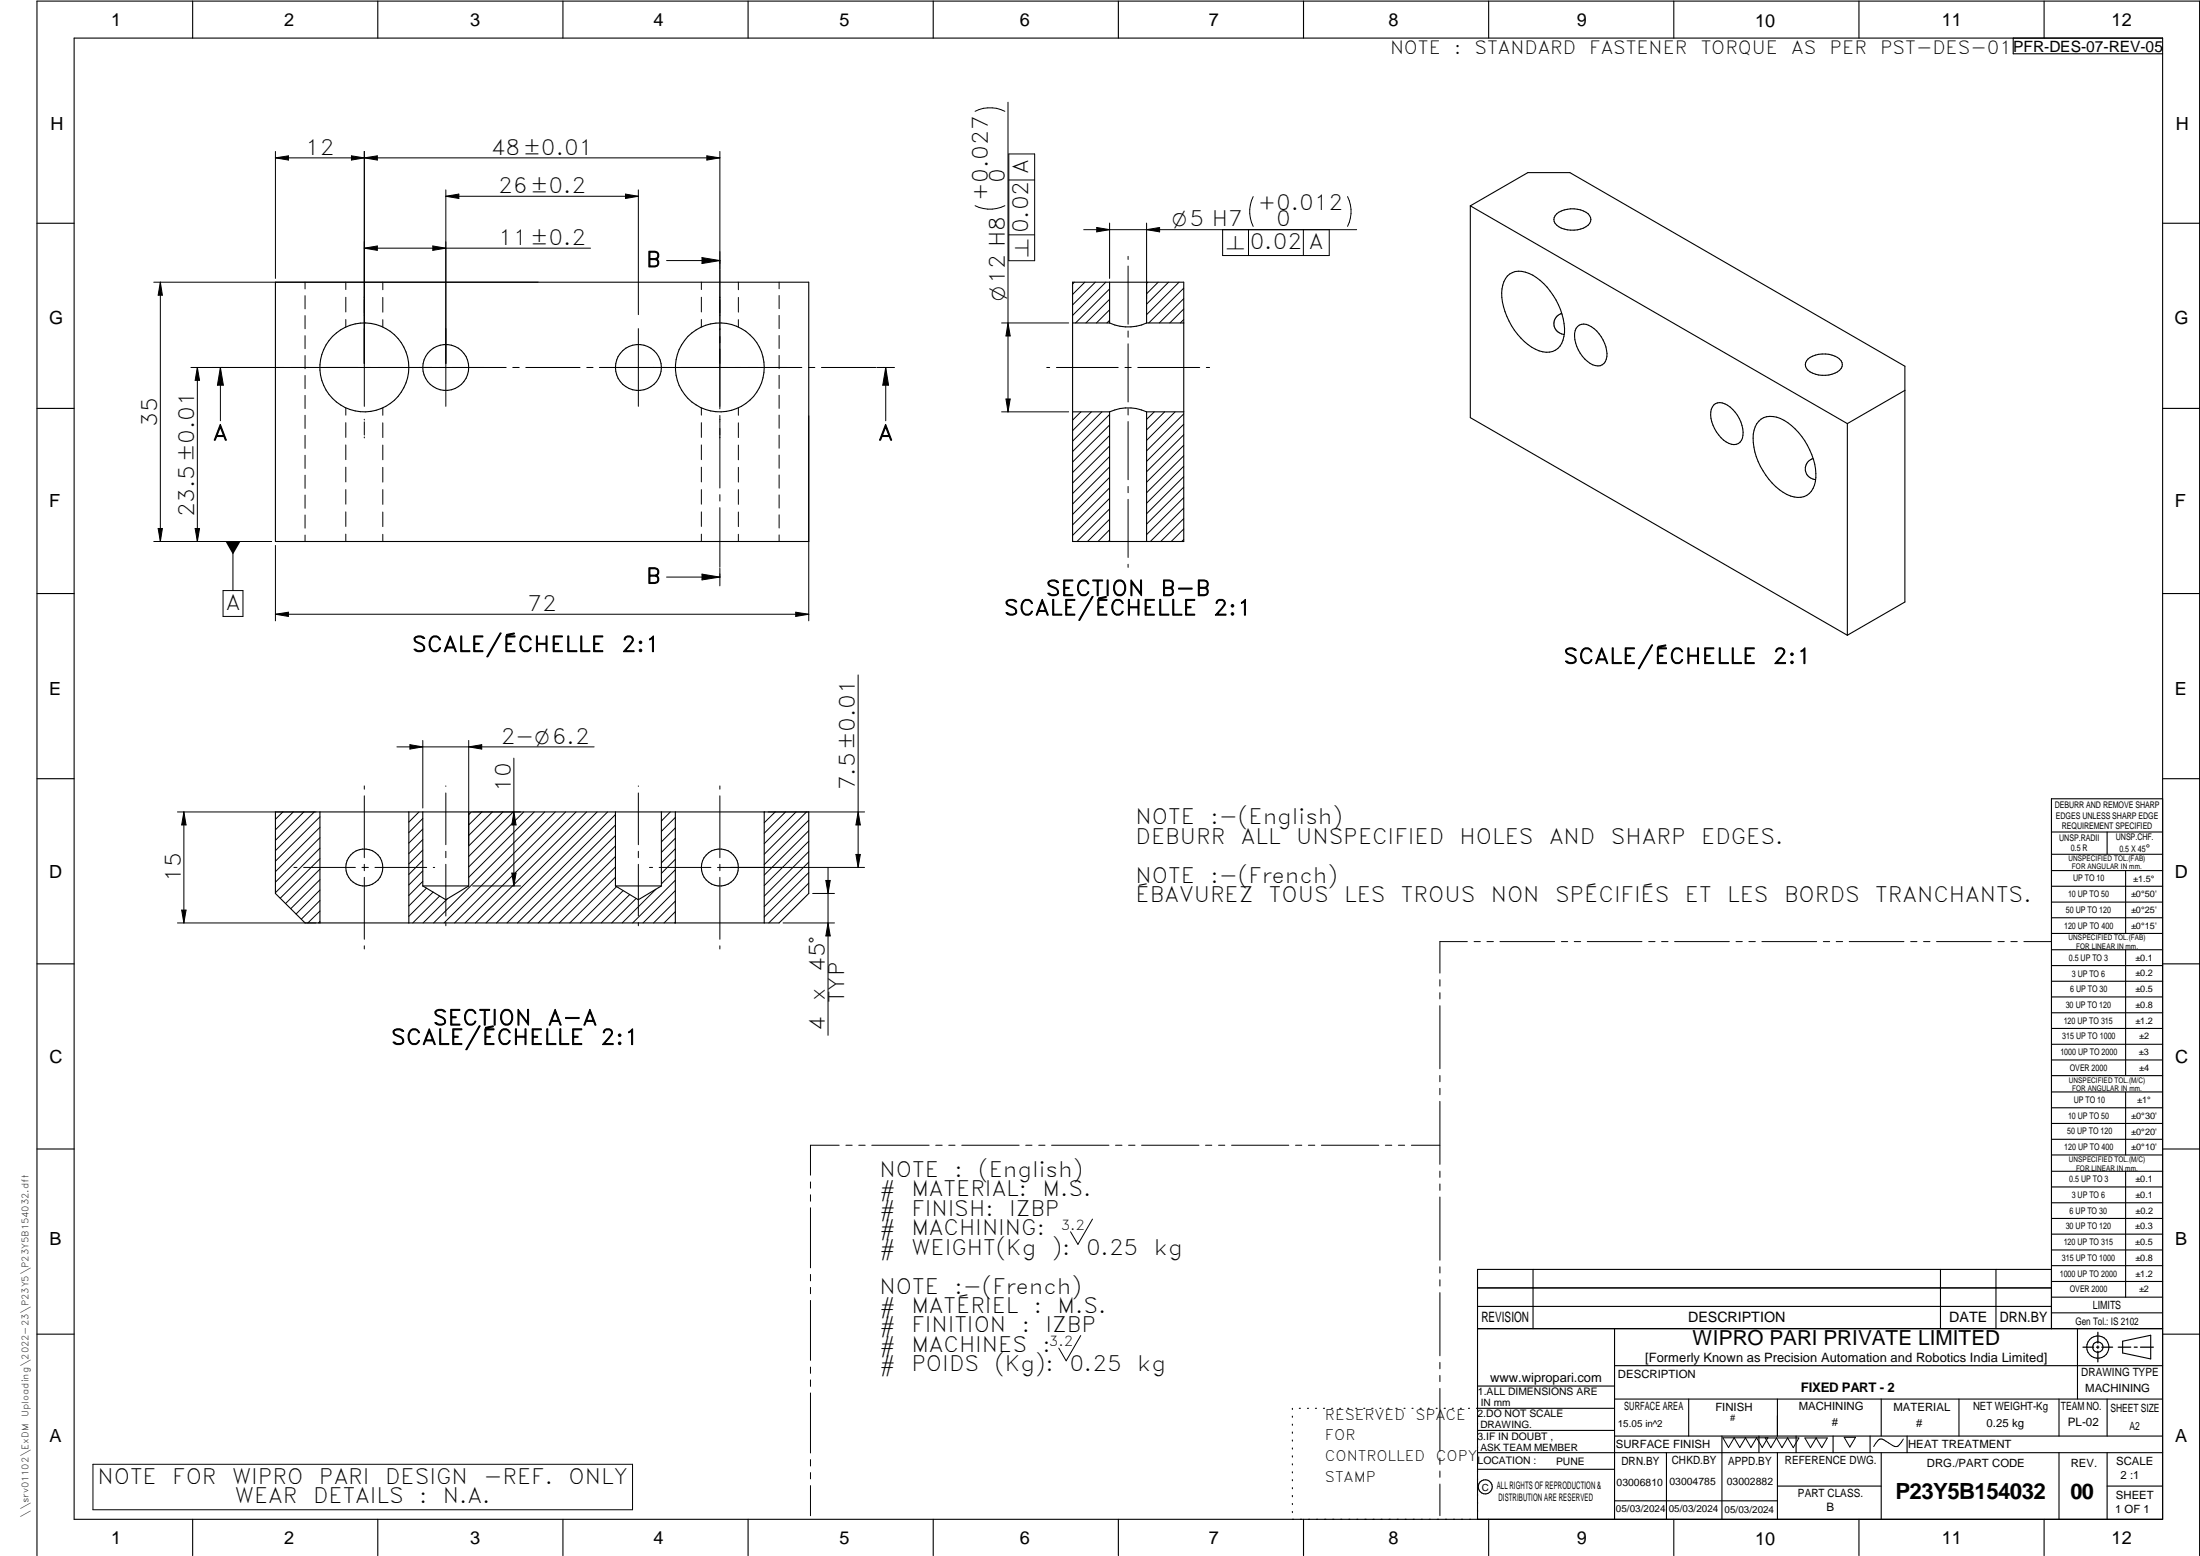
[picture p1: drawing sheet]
<svg xmlns="http://www.w3.org/2000/svg" width="594mm" height="420mm" viewBox="0 0 594 420" stroke-linecap="round" stroke-linejoin="round" font-family="sans-serif">
<g fill="none" stroke="#000" stroke-width=".3">
<path d="M20 10.3h564v400h-564zM52 .3v10M102 .3v10M152 .3v10M202 .3v10M252 .3v10M302 .3v10M352 .3v10M402 .3v10M452 .3v10M502 .3v10M543.6 10.3v4.2h40.4"/>
<path d="M552 .3v10M397 55.6l101.8 58.8M397 55.6v57.2l101.8 58.7M397 55.6l15.6-9h11.3l90.5 52.3v63.7l-15.6 8.9M420.4 57.7a7.3 7.3 0 0 1 8.5 0 2.05 2.05 0 0 1-.6 3.5 7.1 7.1 0 0 1-8.4-.9 1.87 1.87 0 0 1 .5-2.6zM10 60.3h10M74.4 76.2h144v70h-144zM289.6 76.2h30.1v70h-30.1zM299.6 76.2v11M309.6 76.2v11M407 74.5a5.5 5.5 0 0 1 6.9-.2 18.6 18.6 0 0 1 8.6 15.5 5.5 5.5 0 0 1-3.2 5.1 8.2 8.2 0 0 1-7.7-2.7 18.4 18.4 0 0 1-6-14.2 6.5 6.5 0 0 1 1.4-3.5zM584 60.3h10"/>
<path d="M289.6 87.2h10M299.6 87.2a12.1 12.1 0 0 0 10 0M309.6 87.2h10.1M421.7 84.6a2.91 2.91 0 0 0-2.1 3.2 2.91 2.91 0 0 0 2.8 2.5M426 88.2a2.81 2.81 0 0 1 3.7 0 9.5 9.5 0 0 1 4.2 8.1 2.54 2.54 0 0 1-3.8 2.2 9.1 9.1 0 0 1-4.7-9.2zM488.2 96.9a7 7 0 0 1 9 .5 2.05 2.05 0 0 1-1 3 7.5 7.5 0 0 1-8-.4 1.97 1.97 0 0 1 0-3.1zM10 110.3h10M289.6 111.2h10M299.6 111.2v35M309.6 111.2v35M309.6 111.2h10.1M309.6 111.2a12.1 12.1 0 0 0-10 0"/>
<path d="M462.7 109.4a2.87 2.87 0 0 1 3.8 0 9.1 9.1 0 0 1 4 8.9 2.65 2.65 0 0 1-4.4 1 9.3 9.3 0 0 1-4-8.8zM474.9 113.7a5.4 5.4 0 0 1 6.8-.2 18.6 18.6 0 0 1 8.6 15.5 4.9 4.9 0 0 1-4.9 5.3 12.3 12.3 0 0 1-8.6-6 15.9 15.9 0 0 1-3.1-12.1l.7-1.8zM498.8 114.4v57.1M514.4 105.4l-15.6 9M584 110.3h10M489.6 123.8a2.92 2.92 0 0 0-2.1 3.2 2.92 2.92 0 0 0 2.8 2.5M10 160.3h10M584 160.3h10M10 210.3h10M74.4 219.2h144v22.1l-8 7.9h-128l-8-7.9zM86.4 219.2v30M110.4 219.2v30"/>
<path d="M114.2 219.2v20M126.6 219.2v20M166.2 219.2v20M178.6 219.2v20M182.4 219.2v30M206.4 219.2v30M584 215.7h-30v143.1M584 210.3h10M114.2 239.2l6.2 3.8 6.2-3.8M114.2 239.2h12.4M166.2 239.2h12.4M166.2 239.2l6.2 3.8 6.2-3.8"/>
<path d="M554 224.7h30M554 230.7h30M554 235.1h30M554 239.3h30M569 224.7v6M574 235.1v17M554 243.6h30M554 247.8h30M554 252.1h30M554 256.5h30M574 256.5v33.9M10 260.3h10"/>
<path d="M554 260.7h30M554 265h30M554 269.2h30M554 273.5h30M554 277.7h30M584 260.3h10M554 282h30M554 286.2h30M554 290.4h30M554 294.9h30M554 299.1h30M574 294.9v17"/>
<path d="M10 310.3h10M554 303.4h30M554 307.6h30M554 311.9h30M554 316.3h30M574 316.3v34M584 310.3h10M554 320.5h30M554 324.8h30M554 329h30M554 333.2h30M554 337.5h30"/>
<path d="M399 358.8h185M399 352.8h155M399 347.8h155M414 342.8v16M436 358.8v51.5M524 342.8v16M539 342.8v16M554 341.8h30M554 346h30M554 350.3h30M554 354.5h30M554 342.8h-155v67.5"/>
<path d="M561 358.8v19M10 360.3h10M399 374.3h37M436 368.8h148M436 377.8h148M456 377.8v10M480 377.8v10M508 377.8v10M529 377.8v10M556 377.8v10M569 377.8v10M573.2 362.2l7.6-1.6v6.3l-7.6-1.6z"/>
<path d="M584 360.3h10M349 380.3v.3M349 382.4v.3M349 384.6v.3M349 386.7v.3M349 388.8v.3M349 391v.3M349 393.1v.3M349 395.3v.3M349 397.4v.3M349 399.5v.3M350.9 380.3h.2"/>
<path d="M353.1 380.3h.2M355.2 380.3h.3M357.4 380.3h.3M359.6 380.3h.3M361.7 380.3h.3M363.9 380.3h.3M366.1 380.3h.3M368.3 380.3h.2M370.4 380.3h.3M372.6 380.3h.3M374.8 380.3h.3M376.9 380.3h.4"/>
<path d="M379.1 380.3h.3M381.3 380.3h.3M383.4 380.3h.4M385.6 380.3h.3M387.8 380.3h.3M390 380.3h.3M392.2 380.3h.3M394.3 380.3h.3M396.5 380.3h.3M398.7 380.3h37.3M399 386.2h37M399 396.7h37"/>
<path d="M436 387.8h148M450 392.3v18M465 387.8v22.5M475 387.8v4.5M480 392.3v18M485 387.8v4.5M495 387.8v4.5M505 387.8v4.5M508 392.3v18M515 387.8v4.5M556 392.3v18M569 392.3v18"/>
<path d="M584 392.3h-185M52 410.3v9.7M102 410.3v9.7M152 410.3v9.7M202 410.3v9.7M252 410.3v9.7M302 410.3v9.7M349 401.7v.3M349 403.8v.4M349 406v.3M349 408.1v.3M352 410.3v9.7"/>
<path d="M402 410.3v9.7M436 405.3h44M452 410.3v9.7M480 401.3h28M502 410.3v9.7M552 410.3v9.7M569 401.3h15M10 420v-419.7h584v419.7"/>
<circle cx="98.4" cy="99.2" r="12"/>
<circle cx="120.4" cy="99.2" r="6.2"/>
<circle cx="172.4" cy="99.2" r="6.2"/>
<circle cx="194.4" cy="99.2" r="12"/>
<circle cx="98.4" cy="234.3" r="5"/>
<circle cx="194.4" cy="234.3" r="5"/>
<circle cx="566.5" cy="363.8" r="2.99"/>
<circle cx="566.5" cy="363.7" r="1.41"/>
<circle cx="401.1" cy="401.5" r="1.9"/>
</g>
<path d="M566.5 359.7v3M562.5 363.8h2.9M566.1 363.8h.7M566.5 363.4v.7M566.5 364.9v2.8M567.6 363.8h2.9M572 363.8h3.4M576.3 363.8h.8M578 363.8h3.5" fill="none" stroke="#000" stroke-width=".34"/>
<g fill="none" stroke="#000" stroke-width=".27">
<path d="M263.3 30.1a9 9 0 0 1 8 0M272.2 27.6v83.6M74.4 40.9v34.3M74.4 42.6h120M74.4 42.6l3.5-.5v1.1zM94.9 42.1l3.5 .5-3.5 .6zM98.4 40.9v68.8M98.4 42.6l3.5-.5v1.1zM120.4 51.3v58.4M120.4 53h52M120.4 53l3.5-.6v1.2zM168.9 52.4l3.5 .6-3.5 .6z"/>
<path d="M172.4 51.3v33.7M190.9 42.1l3.5 .5-3.5 .6zM194.4 40.9v69.5M271.3 55.5a9 9 0 0 1-8 0M272.4 48.6h7M272.4 41.6h7v28.8h-7zM338.4 53.1a9 9 0 0 0 0 8M363.9 53.1a9 9 0 0 1 0 8M41.5 76.2h103.8M43.3 76.2l.6 3.5h-1.2zM43.3 76.2v70M82.4 76.2v1.8"/>
<path d="M82.4 79.8v3.6M93.4 76.2v2M98.4 67h61.1M98.4 67l3.5-.6v1.2zM103.4 76.2v2M116.9 66.4l3.5 .6-3.5 .6zM180 70.4h14.4M189.4 76.2v2M189.6 69.6l4.8 .8-4.8 .8zM199.4 76.2v2M210.4 76.2v1.8M210.4 79.8v3.6"/>
<path d="M272.4 63.4h7M290.1 76.2l-.5 .5M292.6 62h73.7M292.9 76.2l-3.3 3.3M295.8 76.2l-6.2 6.1M296.2 61.4l3.4 .6-3.4 .6zM298.6 76.2l-9 9M299.6 78l-9.2 9.2M299.6 60.2v15M304.6 69.2v.9M304.6 71.8v15.7M309.6 62l3.5-.6v1.2z"/>
<path d="M309.6 60.2v20.5M309.9 76.2l-.3 .3M312.8 76.2l-3.2 3.1M315.5 76.2l-5.9 5.9M318.4 76.2l-8.8 8.8M319.7 77.8l-9.5 9.4M337.1 62v7M352 62v7M358.9 62v7h-28.7v-7M53.3 99.2l.6 3.5h-1.2zM53.3 99.2v47M59.5 99.2l.8 4.8h-1.6z"/>
<path d="M59.5 99.2v14.4M82.4 85.2v3.6M82.4 90.6v3.5M82.4 96v3.6M93.4 80.3v3.9M93.4 86.3v2M103.4 80.3v4M103.4 86.3v2M136.7 99.2h-85.1M138.5 99.2h1.7M142 99.2h14.6M158.4 99.2h1.7"/>
<path d="M161.9 99.2h54.6M172.4 88.7v21M189.4 80.3v3.9M189.4 86.3v2M199.4 80.3v4M199.4 86.3v2M210.4 85.2v3.5M210.4 90.6v3.5M210.4 96v3.5M218.3 99.2h1.7M221.8 99.2h14.7M236.8 99.2h4.7"/>
<path d="M239.2 99.2l.7 4.8h-1.5zM239.2 99.2v14.4M270.5 87.2h18.1M272.2 87.2l.6 3.5h-1.2zM282.7 99.2h.8M285.3 99.2h16.7M299.6 86.5l-.7 .7M299.6 83.7l-3.5 3.5M299.6 80.8l-6.4 6.4M303.8 99.2h1.7M304.6 89.4v1.7M304.6 92.8v15.7"/>
<path d="M307.2 99.2h16.8M319.7 86.3l-1 .9M319.7 83.4l-3.8 3.8M319.7 80.6l-6.7 6.6M325.7 99.2h.9M82.4 101.4v3.5M82.4 106.8v3.5M82.4 112.1v3.6M82.4 117.6v3.5M93.4 110.2v1.9M93.4 114.1v4M98.4 113.2v.2"/>
<path d="M98.4 113.9v3.6M98.4 118v.2M103.4 110.2v1.9M103.4 114.2v4M189.4 110.2v1.9M189.4 114.1v4M194.4 112.2v19.6M199.4 110.2v1.9M199.4 114.2v4M210.4 101.3v3.6M210.4 106.7v3.6M210.4 112.1v3.6"/>
<path d="M210.4 117.5v3.5M218.4 112.3v55.3M270.5 111.2h18.1M271.6 107.7h1.2l-.6 3.5zM291.9 111.2l-2.3 2.3M294.7 111.2l-5.1 5.1M297.6 111.2l-8 7.9M299.6 111.9l-10 10M299.6 114.8l-10 10M299.6 117.6l-10 10M304.6 110.4v1.7M304.6 113.8v15.7"/>
<path d="M311.7 111.2l-2.1 2M314.5 111.2l-4.9 4.9M317.3 111.2l-7.7 7.7M319.7 114.6l-10.1 10M319.7 111.8l-10.1 10M319.7 117.4l-10.1 10M82.4 122.9v3.6M82.4 128.3v3.6M82.4 133.7v3.5M82.4 139.1v3.5M93.4 120.1v4M93.4 126.2v3.9"/>
<path d="M93.4 132.2v3.9M93.4 138.2v4M103.4 120.2v4M103.4 126.2v4M103.4 132.2v4M103.4 138.3v3.9M189.4 120.1v4M189.4 126.2v3.9M189.4 132.2v3.9M189.4 138.2v4M194.4 133.6v1.7M194.4 137.1v16.1"/>
<path d="M199.4 120.2v4M199.4 126.2v4M199.4 132.2v4M199.4 138.3v3.9M210.4 122.9v3.5M210.4 128.3v3.5M210.4 133.6v3.6M210.4 139v3.6M299.6 137.4l-8.8 8.8M299.6 134.6l-10 10M299.6 120.4l-10 10M299.6 126.1l-10 10"/>
<path d="M299.6 128.9l-10 10M299.6 123.3l-10 10M299.6 131.7l-10 10M304.6 131.4v1.7M304.6 134.8v15.7M319.7 128.7l-10.1 10M319.7 120.2l-10.1 10M319.7 123.1l-10.1 10M319.7 125.9l-10.1 10M319.7 131.5l-10.1 10M319.7 134.4l-10.1 10M319.7 137.2l-9.1 9"/>
<path d="M41.5 146.2h31.9M42.7 142.7h1.2l-.6 3.5zM52.7 142.7h1.2l-.6 3.5zM60.2 159.5h5.4v7h-5.4zM62.9 146.2v13.3M74.4 147.3v20.3M82.4 144.5v1.7M93.4 144.2v2M103.4 144.3v1.9M180 155.8h14.4M189.4 144.2v2M189.6 155l4.8 .8-4.8 .8z"/>
<path d="M194.4 153.4v4.8M199.4 144.3v1.9M210.4 144.4v1.8M299.6 145.9l-.3 .3M299.6 143l-3.1 3.2M299.6 140.2l-5.9 6M304.6 152.4v.8M319.7 145.7l-.6 .5M319.7 142.8l-3.4 3.4M319.7 140l-6.3 6.2M74.4 165.9h144M74.4 165.9l3.5-.6v1.2z"/>
<path d="M214.9 165.3l3.5 .6-3.5 .6zM114.2 199.9v18.3M126.6 199.9v28.3M231.7 182.2v52M47.9 219.2h37.4M49.7 219.2v30M49.7 219.2l.5 3.6h-1.1zM76.4 219.2l-2 2M79.2 219.2l-4.8 4.9M82 219.2l-7.6 7.7M84.9 219.2l-10.5 10.5M98.4 212.2v.9"/>
<path d="M98.4 214.9v16.7M107.2 201.7h53.2M110.7 201.1l3.5 .6-3.5 .6zM113.2 219.2l-2.8 2.8M120.4 212.2v.1M120.4 214.1v14M126.6 201.7l3.5-.6v1.2zM127.3 219.2l-.7 .8M127.6 219.2h12.9M130.1 219.2l-3.5 3.6M133 219.2l-6.4 6.4M135.8 219.2l-9.2 9.2"/>
<path d="M138.6 219.2l-12 12.1M138.8 219.2l.6 3.6h-1.2zM138.8 204.7v34.5M141.4 219.2l-14.8 14.9M144.3 219.2l-17.7 17.7M147.1 219.2l-30 30M149.9 219.2l-30 30M152.7 219.2l-29.9 30M155.6 219.2l-30 30M158.4 219.2l-30 30M161.2 219.2l-30 30M164.1 219.2l-30 30"/>
<path d="M166.2 220l-29.3 29.2M172.4 212.2v.1M172.4 214.1v14M181 219.2l-2.4 2.5M194.4 212.2v.9M194.4 214.9v16.7M206.5 219.2l-.1 .1M207.4 219.2h26.1M209.3 219.2l-2.9 3M212.1 219.2l-5.7 5.8M215 219.2l-8.6 8.6M217.8 219.2l-11.4 11.5"/>
<path d="M231.7 219.2l.6 3.6h-1.2zM79.4 234.2h.8M82 234.2h14M86.4 231.9l-10.7 10.6M86.4 220.6l-12 11.9M86.4 223.4l-12 12M86.4 226.2l-12 12M86.4 229l-12 12M86.4 234.7l-9.3 9.3M86.4 237.5l-7.9 7.9M97.7 234.2h1.8M98.4 233.4v1.7"/>
<path d="M98.4 236.9v16.7M101.3 234.2h13.9M114.2 221l-3.8 3.8M114.2 223.9l-3.8 3.8M114.2 226.7l-3.8 3.8M114.2 229.5l-3.8 3.8M114.2 232.3l-3.8 3.8M114.2 235.2l-3.8 3.8M114.2 238l-3.8 3.8M115.2 239.8l-4.8 4.8M117 234.2h.4M120.4 229.9v1.7"/>
<path d="M120.4 233.4v14M127.6 239.2h12.9M138.2 235.8h1.2l-.6 3.4zM166.2 222.8l-26.5 26.4M166.2 225.6l-23.7 23.6M166.2 228.4l-20.8 20.8M166.2 231.3l-18 17.9M166.2 234.1l-15.2 15.1M166.2 236.9l-12.3 12.3M166.5 239.4l-9.8 9.8M172.4 229.9v1.7M172.4 233.4v14"/>
<path d="M175.4 234.2h.8M178 234.2h14M182.4 220.7l-3.8 3.8M182.4 223.6l-3.8 3.7M182.4 226.4l-3.8 3.8M182.4 229.2l-3.8 3.8M182.4 232l-3.8 3.8M182.4 234.9l-3.8 3.8M182.4 237.7l-11.5 11.5M193.8 234.2h39.7M194.4 233.4v1.7M194.4 236.9v16.7"/>
<path d="M218.4 238.5l-10.8 10.7M218.4 221.5l-12 12M218.4 224.3l-12 12M218.4 227.2l-12 11.9M218.4 230l-12 12M218.4 232.8l-12 12M218.4 235.6l-12 12M223 237.7h1.2l-.6 3.6zM223.6 234.2v45.4M231.1 230.7h1.2l-.6 3.5zM47.9 249.2h37.4M49.1 245.7h1.1l-.5 3.5z"/>
<path d="M86.4 248.8l-.4 .4M86.4 240.3l-6.4 6.5M86.4 246l-3.3 3.2M86.4 243.2l-5 5M98.4 255.4v.8M117 240.9l-6.6 6.5M118.7 242l-7.2 7.2M120.4 249.1v.9M120.8 242.7l-6.5 6.5M168.3 240.5l-8.8 8.7M170 241.6l-7.7 7.6M171.8 242.6l-6.6 6.6"/>
<path d="M172.4 249.1v.9M177.1 240.1l-9.1 9.1M182.4 249l-.2 .2M182.4 240.5l-8.8 8.7M182.4 243.3l-5.9 5.9M182.4 246.2l-3.1 3M194.4 255.4v.8M211.4 249.2h13.9M219.4 241.3h5.9M223.6 249.2l.6 3.5h-1.2zM396.2 254.3h-7.4v8.5M398.1 254.3h1.6"/>
<path d="M401.5 254.3h1.8M405 254.3h14.8M421.6 254.3h1.7M425.1 254.3h1.7M428.6 254.3h14.8M445.2 254.3h1.7M448.7 254.3h1.7M452.2 254.3h14.8M468.8 254.3h1.7M472.3 254.3h1.7M475.8 254.3h14.8M492.4 254.3h1.7"/>
<path d="M495.8 254.3h1.8M499.4 254.3h14.7M516 254.3h1.6M519.4 254.3h1.8M522.9 254.3h14.8M539.5 254.3h1.7M543 254.3h1.7M546.5 254.3h7.4M388.8 264.5v1.8M388.8 268.1v1.6M388.8 271.6v17M388.8 290.4v1.7"/>
<path d="M388.8 293.9v1.7M388.8 297.4v17M218.9 319.2v1.6M226.6 309.2h-7.7v8.1M228.4 309.2h1.7M231.9 309.2h1.7M235.4 309.2h15.5M252.7 309.2h1.7M256.2 309.2h1.7M259.7 309.2h15.5M277 309.2h1.7M280.5 309.2h1.7"/>
<path d="M284 309.2h15.5M301.2 309.2h1.8M304.8 309.2h1.7M308.3 309.2h15.5M325.5 309.2h1.7M329.1 309.2h1.6M332.6 309.2h15.4M349.8 309.2h1.7M353.3 309.2h1.7M356.8 309.2h15.5M374.1 309.2h1.7M377.6 309.2h1.7"/>
<path d="M381.1 309.2h7.7M388.8 316.2v1.7M388.8 319.7v1.7M218.9 322.6v1.8M218.9 326.1v16.2M295 329.2l-3.9 6.8-2-3.4M388.8 323.2v17.1M218.9 344.1v1.8M218.9 347.6v1.7M218.9 351.2v16.1M388.8 342.1v1.6M388.8 345.6v1.7"/>
<path d="M388.8 349v17.1M218.9 369.1v1.7M218.9 372.6v1.8M218.9 376.1v16.2M291.8 360.6l-3.9 6.9-2-3.5M388.8 367.9v1.7M388.8 371.4v1.7M388.8 374.9v17M25.1 395.4h145.7v12.3h-145.7zM218.9 394.1v1.8M218.9 397.6v1.7M388.8 393.7v1.7"/>
<path d="M388.8 397.2v1.7M465.2 388.2h12.2l-1.5 2.7-1.6-2.7-1.5 2.7-1.5-2.7-1.5 2.7-1.5-2.7-1.5 2.7zM476.7 388.3h9.1l-1.6 2.6-1.5-2.6-1.5 2.6-1.5-2.6-1.5 2.6zM487.4 388.3h6l-1.5 2.6-1.5-2.6-1.5 2.6zM498 388.1h3.1l-1.6 2.6zM514 388.6l-1.1 1.5a1.2 1.2 0 0 1-1.8 .3l-1.8-1.2a1.55 1.55 0 0 0-1.6-.6 1.55 1.55 0 0 0-1.2 1.1l-.5 .9M218.9 401.2v8.1M388.8 400.7v8.6"/>
</g>
<g fill="#000">
<path d="M74.4 42.6l3.5-.5v1.1zM94.9 42.1l3.5 .5-3.5 .6zM98.4 42.6l3.5-.5v1.1zM120.4 53l3.5-.6v1.2zM168.9 52.4l3.5 .6-3.5 .6zM190.9 42.1l3.5 .5-3.5 .6zM43.3 76.2l.6 3.5h-1.2zM98.4 67l3.5-.6v1.2zM116.9 66.4l3.5 .6-3.5 .6zM189.6 69.6l4.8 .8-4.8 .8zM296.2 61.4l3.4 .6-3.4 .6zM309.6 62l3.5-.6v1.2z"/>
<path d="M272.2 87.2l.6 3.5h-1.2zM53.3 99.2l.6 3.5h-1.2zM59.5 99.2l.8 4.8h-1.6zM239.2 99.2l.7 4.8h-1.5zM271.6 107.7h1.2l-.6 3.5zM42.7 142.7h1.2l-.6 3.5zM52.7 142.7h1.2l-.6 3.5zM60.9 146.2h4l-2 3.5zM189.6 155l4.8 .8-4.8 .8zM74.4 165.9l3.5-.6v1.2zM214.9 165.3l3.5 .6-3.5 .6zM110.7 201.1l3.5 .6-3.5 .6z"/>
<path d="M126.6 201.7l3.5-.6v1.2zM49.7 219.2l.5 3.6h-1.1zM138.8 219.2l.6 3.6h-1.2zM138.2 235.8h1.2l-.6 3.4zM223 237.7h1.2l-.6 3.6zM231.7 219.2l.6 3.6h-1.2zM231.1 230.7h1.2l-.6 3.5zM49.1 245.7h1.1l-.5 3.5zM223.6 249.2l.6 3.5h-1.2z"/>
</g>
<text font-size="6" x="511.8" y="404.8">P23Y5B154032</text>
<text font-size="5.9" x="559.1" y="404.7">00</text>
<g font-size="5.7">
<text x="82.4" y="41.8">12</text>
<text x="132.5" y="41.8">48±0.01</text>
<text x="134.5" y="52.1">26±0.2</text>
<text x="271.3" y="49.3" transform="rotate(-90 271.3 49.3)">0</text>
<text x="266.8" y="54.3" transform="rotate(-90 266.8 54.3)">+0.027</text>
<text x="339.6" y="56.6">+0.012</text>
<text x="277.7" y="63" transform="rotate(-90 277.7 63)">0.02 A</text>
<text x="344.6" y="61.1">0</text>
<text x="134.5" y="66.1">11±0.2</text>
<text x="337.5" y="67.3">0.02 A</text>
<text x="174.4" y="72.1">B</text>
<text x="42.4" y="115.2" transform="rotate(-90 42.4 115.2)">35</text>
<text x="57.5" y="118.9">A</text>
<text x="237.1" y="118.9">A</text>
<text x="52.4" y="139.7" transform="rotate(-90 52.4 139.7)">23.5±0.01</text>
<text x="174.4" y="157.6">B</text>
<text x="282.4" y="160.9">SECTION</text>
<text x="313.4" y="160.9">B-B</text>
<text x="61" y="164.7">A</text>
<text x="142.4" y="165">72</text>
<text x="271.1" y="166.1">SCALE/ÉCHELLE</text>
<text x="327.6" y="166.1">2:1</text>
<text x="111.2" y="176">SCALE/ÉCHELLE</text>
<text x="167.8" y="176">2:1</text>
<text x="422.2" y="179.2">SCALE/ÉCHELLE</text>
<text x="478.7" y="179.2">2:1</text>
<text x="135.2" y="200.8">2-O6.2</text>
<text x="137.9" y="213.9" transform="rotate(-90 137.9 213.9)">10</text>
<text x="230.8" y="213.4" transform="rotate(-90 230.8 213.4)">7.5±0.01</text>
<text x="306.7" y="222.6">NOTE</text>
<text x="306.7" y="227.9">DEBURR</text>
<text x="326.8" y="222.6">:-(English)</text>
<text x="335.1" y="227.9">ALL</text>
<text x="350" y="227.9">UNSPECIFIED</text>
<text x="394.1" y="227.9">HOLES</text>
<text x="418.3" y="227.9">AND</text>
<text x="435" y="227.9">SHARP</text>
<text x="459.4" y="227.9">EDGES.</text>
<text x="48.8" y="238.2" transform="rotate(-90 48.8 238.2)">15</text>
<text x="306.7" y="238.4">NOTE</text>
<text x="326.8" y="238.4">:-(French)</text>
<text x="306.7" y="243.7">ÉBAVUREZ</text>
<text x="342.7" y="243.7">TOUS</text>
<text x="363" y="243.7">LES</text>
<text x="378.3" y="243.7">TROUS</text>
<text x="402.6" y="243.7">NON</text>
<text x="419.9" y="243.7">SPÉCIFIÉS</text>
<text x="455" y="243.7">ET</text>
<text x="466.4" y="243.7">LES</text>
<text x="481.8" y="243.7">BORDS</text>
<text x="506.4" y="243.7">TRANCHANTS.</text>
<text x="222.7" y="262.4" transform="rotate(-90 222.7 262.4)">45°</text>
<text x="222.7" y="270.2" transform="rotate(-90 222.7 270.2)">x</text>
<text x="228" y="270.9" transform="rotate(-90 228 270.9)">TYP</text>
<text x="116.9" y="276.8">SECTION</text>
<text x="147.9" y="276.8">A-A</text>
<text x="222.7" y="278.3" transform="rotate(-90 222.7 278.3)">4</text>
<text x="105.6" y="282.1">SCALE/ÉCHELLE</text>
<text x="162.2" y="282.1">2:1</text>
<text x="237.5" y="317.8">NOTE</text>
<text x="257.7" y="317.8">:</text>
<text x="264.1" y="317.8">(English)</text>
<text x="237.5" y="323">#</text>
<text x="246.1" y="323">MATERIAL:</text>
<text x="281.5" y="323">M.S.</text>
<text x="237.5" y="328.3">#</text>
<text x="246.1" y="328.3">FINISH:</text>
<text x="272.5" y="328.3">IZBP</text>
<text x="237.5" y="333.5">#</text>
<text x="246.1" y="333.5">MACHINING:</text>
<text x="237.5" y="338.8">#</text>
<text x="246.1" y="338.8">WEIGHT(Kg</text>
<text x="284" y="338.8">):</text>
<text x="293.3" y="338.8">0.25</text>
<text x="311.6" y="338.8">kg</text>
<text x="237.5" y="349.3">NOTE</text>
<text x="257.7" y="349.3">:-(French)</text>
<text x="237.5" y="354.5">#</text>
<text x="237.5" y="359.8">#</text>
<text x="246.1" y="359.8">FINITION</text>
<text x="246.1" y="354.5">MATÉRIEL</text>
<text x="275.9" y="359.8">:</text>
<text x="279.2" y="354.5">:</text>
<text x="282.3" y="359.8">IZBP</text>
<text x="285.6" y="354.5">M.S.</text>
<text x="237.5" y="365">#</text>
<text x="246.1" y="365">MACHINES</text>
<text x="281.5" y="365">:</text>
<text x="237.5" y="370.3">#</text>
<text x="246.1" y="370.3">POIDS</text>
<text x="268.5" y="370.3">(Kg):</text>
<text x="288.8" y="370.3">0.25</text>
<text x="307.1" y="370.3">kg</text>
<text x="26.3" y="400.6">NOTE</text>
<text x="46.5" y="400.6">FOR</text>
<text x="62.7" y="400.6">WIPRO</text>
<text x="86.1" y="400.6">PARI</text>
<text x="104" y="400.6">DESIGN</text>
<text x="130.5" y="400.6">-REF.</text>
<text x="153.5" y="400.6">ONLY</text>
<text x="63.4" y="405.9">WEAR</text>
<text x="84.5" y="405.9">DETAILS</text>
<text x="113.2" y="405.9">:</text>
<text x="119.6" y="405.9">N.A.</text>
</g>
<text font-size="5.6" x="457" y="363.2">WIPRO PARI PRIVATE LIMITED</text>
<g font-size="5.4">
<text x="316.5" y="61.1">O5 H7</text>
<text x="277.7" y="69.3" transform="rotate(-90 277.7 69.3)">n</text>
<text x="331.2" y="67.3">n</text>
<text x="271.3" y="81.4" transform="rotate(-90 271.3 81.4)">O12 H8</text>
</g>
<g font-size="4.9">
<text x="30" y="6.9">1</text>
<text x="76.7" y="6.9">2</text>
<text x="127" y="6.9">3</text>
<text x="176.5" y="6.9">4</text>
<text x="226.7" y="6.9">5</text>
<text x="275.4" y="6.9">6</text>
<text x="326.4" y="6.9">7</text>
<text x="375" y="6.9">8</text>
<text x="425.8" y="6.9">9</text>
<text x="473.9" y="7.3">10</text>
<text x="524.3" y="6.9">11</text>
<text x="570.2" y="6.9">12</text>
<text x="375.4" y="14.5">NOTE</text>
<text x="392.7" y="14.5">:</text>
<text x="398.2" y="14.5">STANDARD</text>
<text x="429.2" y="14.5">FASTENER</text>
<text x="459.2" y="14.5">TORQUE</text>
<text x="483.7" y="14.5">AS</text>
<text x="494.1" y="14.5">PER</text>
<text x="507.7" y="14.5">PST-DES-01</text>
<text x="13.6" y="35.1">H</text>
<text x="587.6" y="35.1">H</text>
<text x="13.2" y="87.5">G</text>
<text x="587.2" y="87.5">G</text>
<text x="13.2" y="137">F</text>
<text x="587.2" y="137">F</text>
<text x="13.2" y="187.6">E</text>
<text x="587.2" y="187.6">E</text>
<text x="13.2" y="237">D</text>
<text x="587.2" y="237">D</text>
<text x="13.4" y="287.1">C</text>
<text x="587.4" y="287.1">C</text>
<text x="13.4" y="336.2">B</text>
<text x="587.4" y="336.2">B</text>
<text x="13.4" y="389.3">A</text>
<text x="587.4" y="389.3">A</text>
<text x="30" y="416.9">1</text>
<text x="76.7" y="416.9">2</text>
<text x="127" y="416.9">3</text>
<text x="176.5" y="416.9">4</text>
<text x="226.7" y="416.9">5</text>
<text x="275.4" y="416.9">6</text>
<text x="326.4" y="416.9">7</text>
<text x="375" y="416.9">8</text>
<text x="425.8" y="416.9">9</text>
<text x="473.9" y="417.3">10</text>
<text x="524.3" y="416.9">11</text>
<text x="570.2" y="416.9">12</text>
</g>
<text font-size="4.2" x="543.6" y="14">PFR-DES-07-REV-05</text>
<g font-size="3.9">
<text x="400" y="357.1">REVISION</text>
<text x="455.9" y="357.1">DESCRIPTION</text>
<text x="526.4" y="357.1">DATE</text>
<text x="540" y="357.1">DRN.BY</text>
<text x="357.8" y="383.3">RESERVED</text>
<text x="382.3" y="383.3">SPACE</text>
<text x="357.8" y="388.9">FOR</text>
<text x="357.8" y="394.5">CONTROLLED</text>
<text x="387.8" y="394.5">COPY</text>
<text x="357.8" y="400">STAMP</text>
</g>
<g font-size="3.7">
<text x="286.4" y="332">3.2</text>
<text x="283.2" y="363.5">3.2</text>
</g>
<text font-size="3.6" x="486.3" y="375.8">FIXED PART - 2</text>
<g font-size="3.5">
<text x="444.3" y="367.7">[Formerly Known as Precision Automation and Robotics India Limited]</text>
<text x="402.4" y="373.3">www.wipropari.com</text>
</g>
<g font-size="3.1">
<text x="565.1" y="353.5">LIMITS</text>
<text x="562" y="371.7">DRAWING TYPE</text>
<text x="436.9" y="372.1">DESCRIPTION</text>
<text x="563.1" y="375.9">MACHINING</text>
<text x="438.6" y="380.8">SURFACE AREA</text>
<text x="463.2" y="380.9">FINISH</text>
<text x="485.7" y="380.8">MACHINING</text>
<text x="511.3" y="380.9">MATERIAL</text>
<text x="532.8" y="380.7">NET WEIGHT-Kg</text>
<text x="556.5" y="380.7">TEAM NO.</text>
<text x="569.9" y="381.2">SHEET SIZE</text>
<text x="494.6" y="385.1">#</text>
<text x="517.4" y="385.3">#</text>
<text x="536.4" y="385.3">0.25 kg</text>
<text x="558.4" y="385.1">PL-02</text>
<text x="575" y="386.1">A2</text>
<text x="436.3" y="391">SURFACE FINISH</text>
<text x="437.8" y="395.5">DRN.BY</text>
<text x="451.4" y="395.4">CHKD.BY</text>
<text x="466.6" y="395.5">APPD.BY</text>
<text x="482" y="395.4">REFERENCE DWG.</text>
<text x="515.3" y="391.1">HEAT TREATMENT</text>
<text x="571.4" y="395.6">SCALE</text>
<text x="520.4" y="396.2">DRG./PART CODE</text>
<text x="559.2" y="396.1">REV.</text>
<text x="572.6" y="399.5">2 :1</text>
<text x="485.5" y="404.3">PART CLASS.</text>
<text x="493.2" y="407.9">B</text>
<text x="571.4" y="404.7">SHEET</text>
<text x="571.2" y="408.4">1 OF 1</text>
</g>
<text font-size="3" x="579.5" y="230.1">°</text>
<g font-size="2.8">
<text x="560.4" y="357.7">Gen Tol.: IS 2102</text>
<text x="399.1" y="376.6">1.ALL DIMENSIONS ARE</text>
<text x="399" y="382.7">2.DO NOT SCALE</text>
<text x="399" y="388.7">3.IF IN DOUBT ,</text>
<text x="399" y="395.4">LOCATION :</text>
<text x="420.2" y="395.6">PUNE</text>
<text x="404.2" y="402">ALL RIGHTS OF REPRODUCTION &amp;</text>
<text x="436.5" y="401.2">03006810</text>
<text x="450.8" y="400.9">03004785</text>
<text x="466.3" y="401">03002882</text>
<text x="404.7" y="405.4">DISTRIBUTION ARE RESERVED</text>
</g>
<g font-size="2.7">
<text x="399.9" y="379.7">IN mm</text>
<text x="399.7" y="385.7">DRAWING.</text>
<text x="436.9" y="385.4">15.05 in^2</text>
<text x="399.7" y="391.8">ASK TEAM MEMBER</text>
<text x="400.1" y="402.5">C</text>
<text x="436.4" y="408.3">05/03/2024</text>
<text x="450.6" y="408.4">05/03/2024</text>
<text x="465.7" y="408.5">05/03/2024</text>
</g>
<g font-size="2.5">
<text x="554.9" y="218.3">DEBURR AND REMOVE SHARP</text>
<text x="555.2" y="221">EDGES UNLESS SHARP EDGE</text>
<text x="556.1" y="227.1">UNSP.RADII</text>
<text x="556.8" y="223.8">REQUIREMENT SPECIFIED</text>
<text x="571.4" y="226.9">UNSP.CHF.</text>
<text x="559.2" y="229.9">0.5 R</text>
<text x="572.3" y="230.1">0.5 X 45</text>
<text x="559.8" y="238">UP TO 10</text>
<text x="576.1" y="238.1">±1.5°</text>
<text x="558.5" y="242.2">10 UP TO 50</text>
<text x="575.5" y="242.3">±0°50'</text>
<text x="557.4" y="250.7">120 UP TO 400</text>
<text x="557.9" y="246.5">50 UP TO 120</text>
<text x="575.5" y="250.7">±0°15'</text>
<text x="575.5" y="246.5">±0°25'</text>
<text x="558.7" y="259.4">0.5 UP TO 3</text>
<text x="559.5" y="263.7">3 UP TO 6</text>
<text x="576.6" y="263.6">±0.2</text>
<text x="576.6" y="259.4">±0.1</text>
<text x="559" y="267.9">6 UP TO 30</text>
<text x="576.6" y="267.9">±0.5</text>
<text x="557.8" y="272.2">30 UP TO 120</text>
<text x="576.6" y="272.2">±0.8</text>
<text x="556.9" y="280.7">315 UP TO 1000</text>
<text x="557.3" y="276.4">120 UP TO 315</text>
<text x="576.6" y="276.4">±1.2</text>
<text x="577.7" y="280.7">±2</text>
<text x="556.4" y="284.9">1000 UP TO 2000</text>
<text x="577.6" y="284.9">±3</text>
<text x="558.9" y="289.2">OVER 2000</text>
<text x="577.7" y="289.3">±4</text>
<text x="560" y="297.9">UP TO 10</text>
<text x="577.1" y="297.9">±1°</text>
<text x="558.5" y="302.1">10 UP TO 50</text>
<text x="575.5" y="302.1">±0°30'</text>
<text x="557.4" y="310.6">120 UP TO 400</text>
<text x="558.2" y="306.3">50 UP TO 120</text>
<text x="575.5" y="310.6">±0°10'</text>
<text x="575.5" y="306.4">±0°20'</text>
<text x="558.8" y="319.2">0.5 UP TO 3</text>
<text x="559.4" y="323.4">3 UP TO 6</text>
<text x="576.6" y="319.2">±0.1</text>
<text x="576.6" y="323.5">±0.1</text>
<text x="558.9" y="327.7">6 UP TO 30</text>
<text x="576.7" y="327.7">±0.2</text>
<text x="557.8" y="332">30 UP TO 120</text>
<text x="576.6" y="332">±0.3</text>
<text x="556.8" y="340.5">315 UP TO 1000</text>
<text x="557.3" y="336.3">120 UP TO 315</text>
<text x="576.6" y="336.3">±0.5</text>
<text x="576.6" y="340.5">±0.8</text>
<text x="556.2" y="344.7">1000 UP TO 2000</text>
<text x="576.6" y="344.7">±1.2</text>
<text x="558.9" y="349">OVER 2000</text>
<text x="577.6" y="349">±2</text>
<text x="467.2" y="383.8">#</text>
</g>
<g font-size="2.4">
<text x="7.7" y="382.7" transform="rotate(-90 7.7 382.7)">Uploading\2022-23\P23Y5\P23Y5B154032.dft</text>
<text x="7.7" y="409.8" transform="rotate(-90 7.7 409.8)">\\srv01102\ExDM</text>
</g>
<g font-size="2.1">
<text x="558.5" y="232.4">UNSPECIFIED TOL.(FAB)</text>
<text x="559.5" y="234.7">FOR ANGULAR IN mm.</text>
<text x="558.6" y="253.9">UNSPECIFIED TOL.(FAB)</text>
<text x="560.7" y="256.3">FOR LINEAR IN mm.</text>
<text x="558.7" y="292.3">UNSPECIFIED TOL.(M/C)</text>
<text x="559.6" y="294.7">FOR ANGULAR IN mm.</text>
<text x="558.7" y="313.7">UNSPECIFIED TOL.(M/C)</text>
<text x="560.6" y="316.1">FOR LINEAR IN mm.</text>
</g>
</svg>
